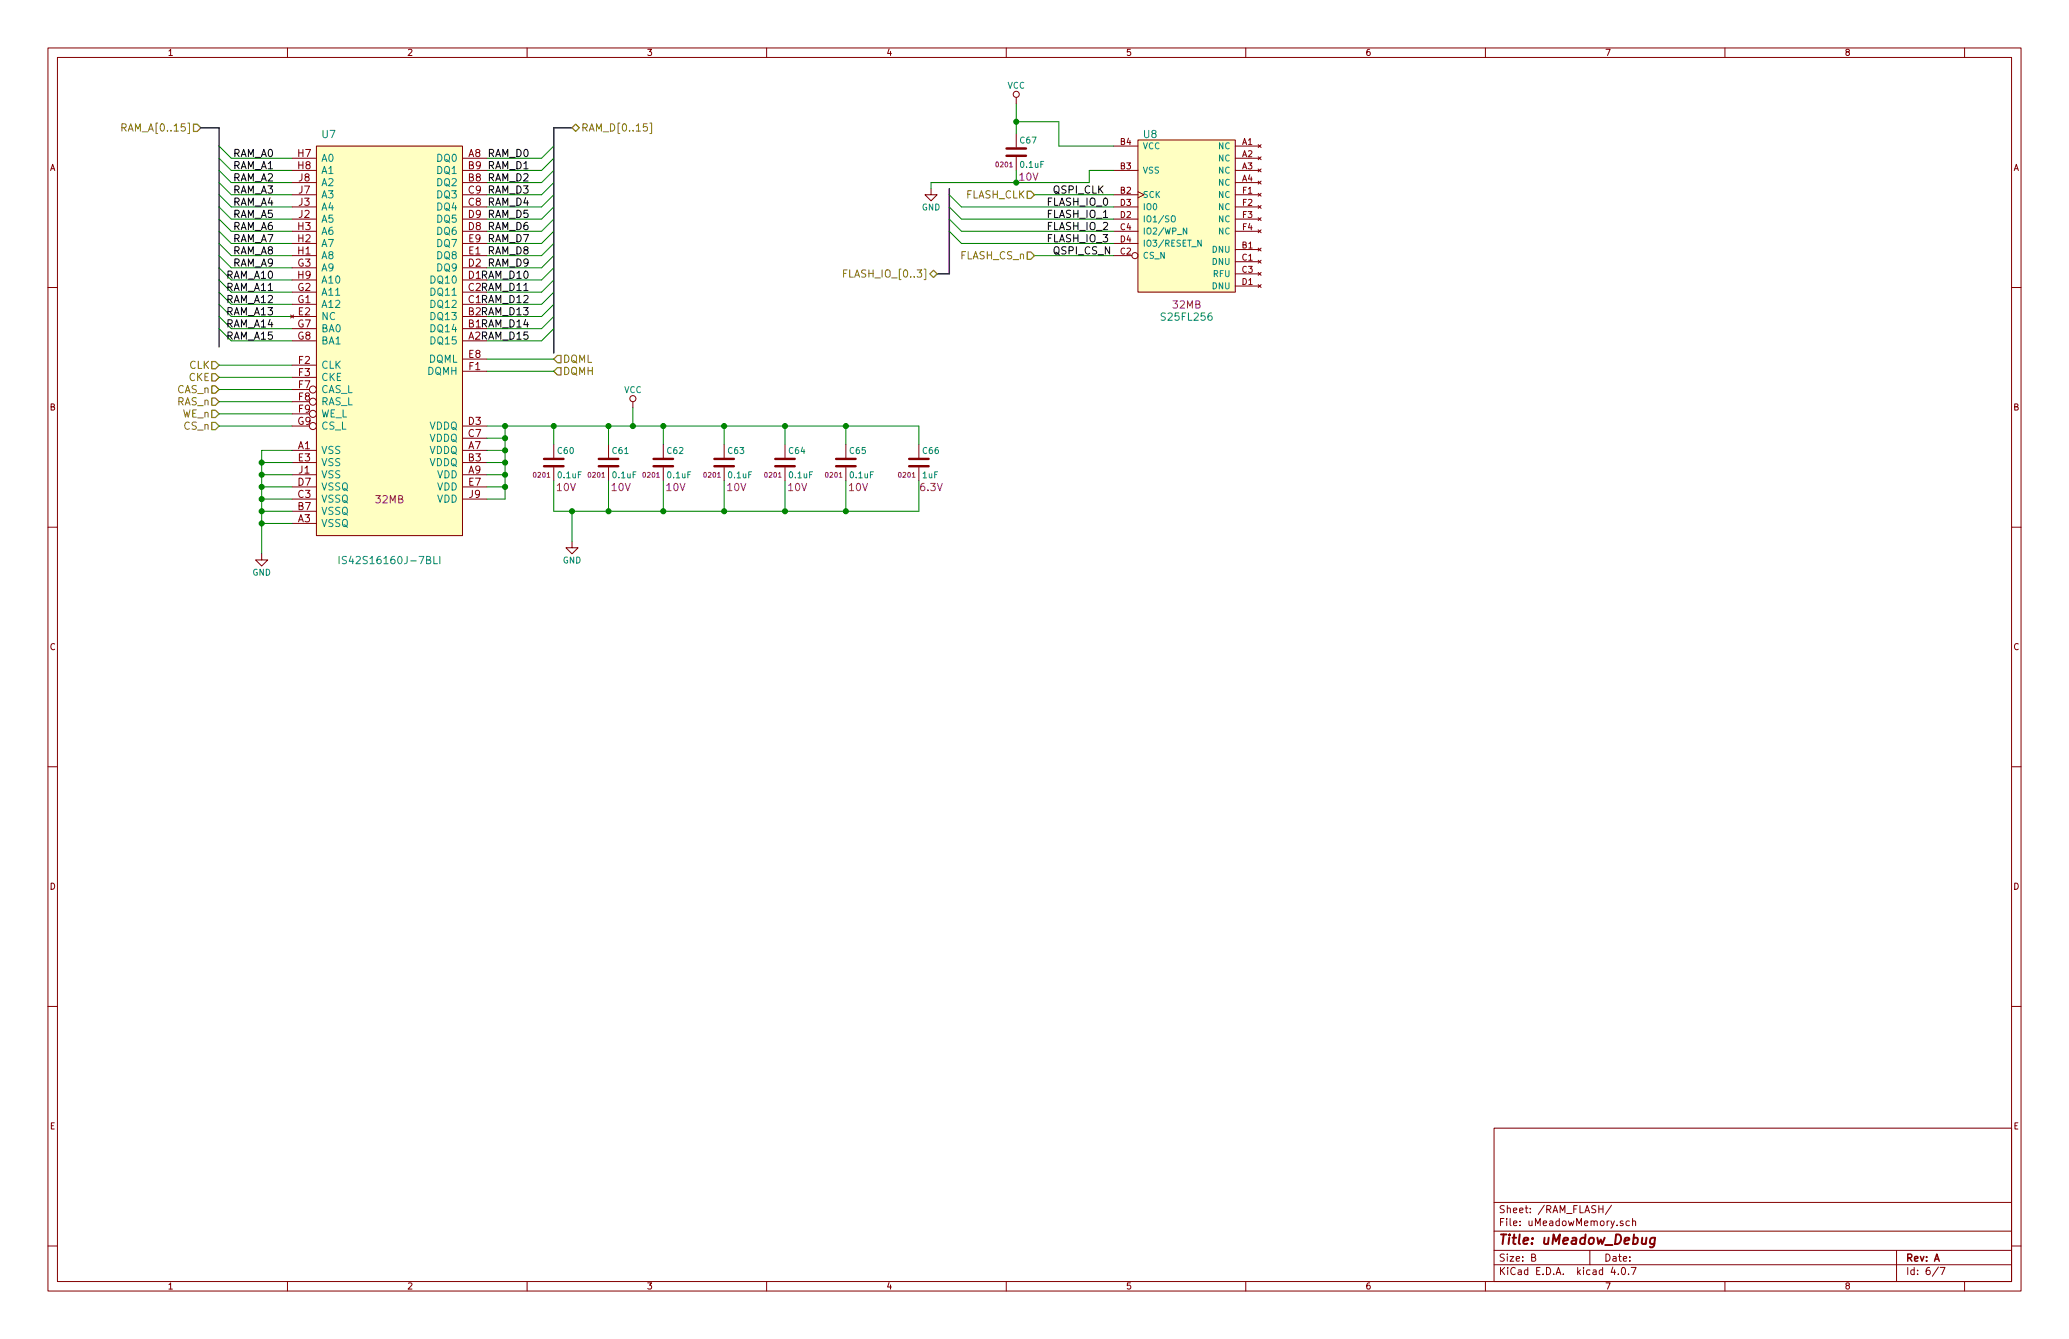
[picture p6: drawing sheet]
<svg xmlns="http://www.w3.org/2000/svg" width="432mm" height="279mm" viewBox="0 0 432 279" stroke-linecap="round" stroke-linejoin="round" font-family="sans-serif">
<g fill="none" stroke="#840000" stroke-width=".21">
<path d="M10 10h411.8v259.4h-411.8zM12 12h407.8v255.4h-407.8zM60 10v2M110 10v2M160 10v2M210 10v2M260 10v2M310 10v2M360 10v2M410 10v2M61 33h5M61 35.6h5"/>
<path d="M61 38.1h5M66 30.5h30.5v81.3h-30.5zM96.5 33h5.1M96.5 35.6h5.1M96.5 38.1h5.1M194.3 39.4v1.2h1.3l-1.3 1.3-1.3-1.3h1.3M212.1 20.3v1.3M212.1 27.9v2.8M212.1 32.8v2.8M232.4 30.5h5.1M232.4 35.6h5.1M237.5 29.2h20.3v31.8h-20.3z"/>
<path d="M257.8 30.5h5.1M257.8 33h5.1M257.8 35.6h5.1M257.8 38.1h5.1M262.6 30.2l.6 .6M262.6 32.7l.6 .6M262.6 35.3l.6 .6M262.6 37.8l.6 .6M263.2 30.2l-.6 .6M263.2 32.7l-.6 .6M263.2 35.3l-.6 .6M263.2 37.8l-.6 .6"/>
<path d="M10 60h2M61 40.6h5M61 53.3h5M61 45.7h5M61 43.2h5M61 48.3h5M61 50.8h5M61 58.4h5M61 55.9h5M96.5 40.6h5.1M96.5 53.3h5.1M96.5 45.7h5.1"/>
<path d="M96.5 43.2h5.1M96.5 48.3h5.1M96.5 50.8h5.1M96.5 58.4h5.1M96.5 55.9h5.1M232.4 40.6h5.1M232.4 53.3h3.8M232.4 45.7h5.1M232.4 43.2h5.1M232.4 48.3h5.1M232.4 50.8h5.1M237.5 40l1.3 .6-1.3 .7"/>
<path d="M257.8 52.1h5.1M257.8 54.6h5.1M257.8 59.7h5.1M257.8 40.6h5.1M257.8 45.7h5.1M257.8 43.2h5.1M257.8 57.2h5.1M257.8 48.3h5.1M262.6 51.8l.6 .6M262.6 54.3l.6 .6M262.6 59.4l.6 .6M262.6 40.3l.6 .6"/>
<path d="M262.6 42.9l.6 .6M262.6 56.8l.6 .7M262.6 45.4l.6 .6M262.6 48l.6 .6M263.2 51.8l-.6 .6M263.2 54.3l-.6 .6M263.2 59.4l-.6 .6M263.2 40.3l-.6 .6M263.2 42.9l-.6 .6M263.2 56.8l-.6 .7M263.2 45.4l-.6 .6M263.2 48l-.6 .6"/>
<path d="M419.8 60h2M60.7 65.7l.6 .6M61 68.6h5M61 63.5h5M61 71.1h5M61 66h5M61 61h5M61 76.2h5M61 78.7h5M61.3 65.7l-.6 .6M96.5 68.6h5.1M96.5 63.5h5.1"/>
<path d="M96.5 77.5h5.1M96.5 71.1h5.1M96.5 66h5.1M96.5 61h5.1M96.5 74.9h5.1M61 94h5M61 99.1h5M61 96.5h5M61 88.9h3.6M61 81.3h3.6M61 83.8h3.6M61 86.4h3.6"/>
<path d="M96.5 94h5.1M96.5 99.1h5.1M96.5 96.5h5.1M96.5 88.9h5.1M96.5 91.4h5.1M115.6 92.7v2.8M115.6 97.5v2.8M127 92.7v2.8M127 97.5v2.8M132.1 83.8v1.3M138.4 92.7v2.8M138.4 97.5v2.8"/>
<path d="M151.1 92.7v2.8M151.1 97.5v2.8M163.8 92.7v2.8M163.8 97.5v2.8M176.5 92.7v2.8M176.5 97.5v2.8M191.8 92.7v2.8M191.8 97.5v2.8M10 110h2M54.6 115.6v1.2h1.3l-1.3 1.3-1.3-1.3h1.3M61 109.2h5M61 104.1h5"/>
<path d="M61 106.7h5M61 101.6h5M96.5 104.1h5.1M96.5 101.6h5.1M119.4 113v1.3h1.2l-1.2 1.3-1.3-1.3h1.3M419.8 110h2M10 160h2M419.8 160h2M10 210h2M419.8 210h2M311.8 235.4h108v32h-108zM10 260h2"/>
<path d="M311.8 256.9h108M311.8 250.9h108M333.7 252.3h.8M334.5 251.6v1.5M336.3 251.5l-1.2 1.9M338.7 254.8h-.3l-.3 .2 .1 .2 .5 .1v.4h-.6M340.1 254.8h-.5l-.3 .2 .1 .6 .2 .2 .5-.1M340.7 254.9l.2-.1h.4l.1 1M340.7 254.3v1.5M419.8 260h2M60 267.4v2M110 267.4v2"/>
<path d="M160 267.4v2M210 267.4v2M260 267.4v2M310 267.4v2M311.8 263.9h108M311.8 260.9h108M319.7 262.4l.7-.1v-.5l-.2-.1h-.5v1.5h.5l.2-.2 .1-.3-.3-.3M331.8 260.9v3M336.6 264.4l-.4 1.1h1M337.7 265.8v.2M338.5 264.6l.2-.1a.8 .8 0 0 1 .6 .7 .8 .8 0 0 1-.6 .8l-.3-.6zM339.9 265.8v.2"/>
<path d="M340.4 264.5h1.1l-.7 1.5M360 267.4v2M395.8 260.9v6.5M404.5 264.4l-1.2 1.9M404.9 264.5h1l-.6 1.5M410 267.4v2"/>
<circle cx="212.1" cy="19.7" r=".63"/>
<circle cx="236.9" cy="53.3" r=".63"/>
<circle cx="65.3" cy="83.8" r=".74"/>
<circle cx="65.3" cy="88.9" r=".74"/>
<circle cx="65.3" cy="81.3" r=".74"/>
<circle cx="65.3" cy="86.4" r=".74"/>
<circle cx="132.1" cy="83.2" r=".63"/>
</g>
<path d="M345.4 258.3l-.3 1.8a.53 .53 0 0 1-.8 .1M345.4 258.3h-.2a.67 .67 0 0 0-.8 .3v.8l.3 .2 .6-.1" fill="none" stroke="#840000" stroke-width=".41"/>
<g fill="#ffffc2" stroke="#ffffc2" stroke-width=".21">
<path d="M237.5 29.2h20.3v31.8h-20.3z"/>
<path d="M66 30.5h30.5v81.3h-30.5z"/>
</g>
<path d="M244.5 45.2l.2-.2 .4 .1 .2 .8a.42 .42 0 0 1-.2 .4 .42 .42 0 0 1-.5-.1l-.2-.3zM247.7 47.6v1.2l-.7-1.2v1.2M250.7 50.1v1.3l-.7-1.3v1.3M70.8 116.1v1.5M72.3 116.2l-.6-.1-.2 .2v.4l.7 .3 .1 .3-.3 .3h-.6M90.6 116.1v1.5h.7M91.8 116.1v1.5" fill="none" stroke="#008484" stroke-width=".21"/>
<g fill="none" stroke="#840000" stroke-width=".51">
<path d="M210.1 32.5h4M210.1 31h4M113.5 97.3h4.1M113.5 95.8h4.1M125 97.3h4M125 95.8h4M136.4 97.3h4.1M136.4 95.8h4.1M149.1 97.3h4.1M149.1 95.8h4.1M161.8 97.3h4.1M161.8 95.8h4.1"/>
<path d="M174.5 97.3h4.1M174.5 95.8h4.1M189.7 97.3h4.1M189.7 95.8h4.1"/>
</g>
<g fill="none" stroke="#008400" stroke-width=".21">
<path d="M45.7 35.6l2.6 2.5h12.7M45.7 33l2.6 2.6h12.7M45.7 38.1l2.6 2.5h12.7M45.7 30.5l2.6 2.5h12.7M115.6 35.6l-2.6 2.5h-11.4M115.6 33l-2.6 2.6h-11.4M115.6 38.1l-2.6 2.5h-11.4M115.6 30.5l-2.6 2.5h-11.4M212.1 21.6v6.3M212.1 35.6v2.5M212.1 25.4h8.9v5.1h11.4M232.4 35.6h-5.1v2.5h-33v1.3"/>
<path d="M45.7 40.6l2.6 2.6h12.7M45.7 43.2l2.6 2.5h12.7M45.7 45.7l2.6 2.6h12.7M45.7 48.3l2.6 2.5h12.7M45.7 50.8l2.6 2.5h12.7M45.7 53.3l2.6 2.6h12.7M45.7 55.9l2.6 2.5h12.7M45.7 58.4l2.6 2.6h12.7M115.6 40.6l-2.6 2.6h-11.4M115.6 43.2l-2.6 2.5h-11.4M115.6 45.7l-2.6 2.6h-11.4M115.6 48.3l-2.6 2.5h-11.4"/>
<path d="M115.6 50.8l-2.6 2.5h-11.4M115.6 53.3l-2.6 2.6h-11.4M115.6 55.9l-2.6 2.5h-11.4M115.6 58.4l-2.6 2.6h-11.4M198.1 40.6l2.6 2.6h31.7M198.1 43.2l2.6 2.5h31.7M198.1 45.7l2.6 2.6h31.7M198.1 48.3l2.6 2.5h31.7M215.9 40.6h16.5M215.9 53.3h16.5M45.7 61l2.6 2.5h12.7M45.7 63.5l2.6 2.5h12.7"/>
<path d="M45.7 66l2.6 2.6h12.7M45.7 68.6l2.6 2.5h12.7M45.7 78.7h15.3M45.7 76.2h15.3M101.6 74.9h14M101.6 77.5h14M115.6 61l-2.6 2.5h-11.4M115.6 63.5l-2.6 2.5h-11.4M115.6 66l-2.6 2.6h-11.4M115.6 68.6l-2.6 2.5h-11.4M45.7 86.4h15.3M45.7 81.3h15.3"/>
<path d="M45.7 83.8h15.3M45.7 88.9h15.3M54.6 96.5h6.4M54.6 99.1h6.4M61 94h-6.4v21.6M101.6 88.9h90.2v3.8M101.6 94h3.8M101.6 96.5h3.8M101.6 99.1h3.8M101.6 91.4h3.8M105.4 88.9v15.2h-3.8M115.6 88.9v3.8"/>
<path d="M127 88.9v3.8M132.1 85.1v3.8M138.4 88.9v3.8M151.1 88.9v3.8M163.8 88.9v3.8M176.5 88.9v3.8M54.6 101.6h6.4M54.6 104.1h6.4M54.6 106.7h6.4M54.6 109.2h6.4M101.6 101.6h3.8M115.6 100.3v6.4h76.2v-6.4"/>
<path d="M119.4 106.7v6.3M127 100.3v6.4M138.4 100.3v6.4M151.1 100.3v6.4M163.8 100.3v6.4M176.5 100.3v6.4"/>
</g>
<g fill="#008400" stroke="#008400" stroke-width=".25">
<circle cx="212.1" cy="25.4" r=".51"/>
<circle cx="212.1" cy="38.1" r=".51"/>
<circle cx="54.6" cy="96.5" r=".51"/>
<circle cx="54.6" cy="99.1" r=".51"/>
<circle cx="54.6" cy="101.6" r=".51"/>
<circle cx="54.6" cy="104.1" r=".51"/>
<circle cx="54.6" cy="106.7" r=".51"/>
<circle cx="54.6" cy="109.2" r=".51"/>
<circle cx="105.4" cy="101.6" r=".51"/>
<circle cx="105.4" cy="99.1" r=".51"/>
<circle cx="105.4" cy="96.5" r=".51"/>
<circle cx="105.4" cy="94" r=".51"/>
<circle cx="105.4" cy="91.4" r=".51"/>
<circle cx="105.4" cy="88.9" r=".51"/>
<circle cx="115.6" cy="88.9" r=".51"/>
<circle cx="127" cy="88.9" r=".51"/>
<circle cx="138.4" cy="88.9" r=".51"/>
<circle cx="127" cy="106.7" r=".51"/>
<circle cx="138.4" cy="106.7" r=".51"/>
<circle cx="132.1" cy="88.9" r=".51"/>
<circle cx="119.4" cy="106.7" r=".51"/>
<circle cx="151.1" cy="88.9" r=".51"/>
<circle cx="163.8" cy="88.9" r=".51"/>
<circle cx="176.5" cy="88.9" r=".51"/>
<circle cx="151.1" cy="106.7" r=".51"/>
<circle cx="163.8" cy="106.7" r=".51"/>
<circle cx="176.5" cy="106.7" r=".51"/>
</g>
<g fill="none" stroke="#848400" stroke-width=".25">
<path d="M40.4 25.9h.7l.8 .8-.8 .7h-.7zM119.4 26.7l.7-.8 .8 .8-.8 .7zM214.4 39.9h.7l.8 .7-.8 .8h-.7zM194.1 57.2l.7-.8 .8 .8-.8 .7zM214.4 52.6h.7l.8 .7-.8 .8h-.7zM44.2 78h.8l.7 .7-.7 .8h-.8zM44.2 75.4h.8l.7 .8-.7 .8h-.8zM115.6 74.9l.7-.7h.8v1.5h-.8zM116.3 76.7h.8v1.5h-.8l-.7-.7zM44.2 85.6h.8l.7 .8-.7 .7h-.8zM44.2 80.5h.8l.7 .8-.7 .7h-.8zM44.2 83.1h.8l.7 .7-.7 .8h-.8z"/>
<path d="M44.2 88.1h.8l.7 .8-.7 .8h-.8z"/>
</g>
<path d="M41.9 26.7h3.8v45.7M119.4 26.7h-3.8v47M198.1 39.4v17.8h-2.5" fill="none" stroke="#000084" stroke-width=".3"/>
<path d="M25.5 26.6h.7l.1-.3v-.3l-.3-.2h-.5v1.6M135.6 25.7h.4v2.2h-.4M176 57h.6M176.8 56.3h-.8v1.5" fill="none" stroke="#848400" stroke-width=".21"/>
<text font-size="2.8" fill="#840000" x="312.8" y="259.7">Title: uMeadow_Debug</text>
<g font-size="2.1" fill="#848400">
<text x="26.3" y="27.4">RAM_A[0..15]</text>
<text x="121.3" y="27.4">RAM_D[0..15]</text>
<text x="201.3" y="41.4">FLASH_CLK</text>
<text x="177" y="57.9">FLASH_IO_[0..3]</text>
<text x="200.3" y="54.1">FLASH_CS_n</text>
<text x="39.4" y="77">CLK</text>
<text x="117.5" y="75.7">DQML</text>
<text x="36.8" y="82">CAS_n</text>
<text x="39.3" y="79.5">CKE</text>
<text x="117.5" y="78.2">DQMH</text>
<text x="36.8" y="84.6">RAS_n</text>
<text x="37.9" y="87.1">WE_n</text>
<text x="38.4" y="89.7">CS_n</text>
</g>
<g font-size="2.1" fill="#008484">
<text x="67.2" y="28.8">U7</text>
<text x="238.7" y="28.8">U8</text>
<text x="67.1" y="33.8">A0</text>
<text x="91.2" y="33.8">DQ0</text>
<text x="67.1" y="41.4">A3</text>
<text x="67.1" y="36.3">A1</text>
<text x="67.1" y="38.8">A2</text>
<text x="91.2" y="38.8">DQ2</text>
<text x="91.2" y="36.3">DQ1</text>
<text x="91.2" y="41.4">DQ3</text>
<text x="67.1" y="46.5">A5</text>
<text x="67.1" y="43.9">A4</text>
<text x="91.2" y="43.9">DQ4</text>
<text x="91.2" y="46.5">DQ5</text>
<text x="67.1" y="51.5">A7</text>
<text x="67.1" y="49">A6</text>
<text x="91.2" y="49">DQ6</text>
<text x="91.2" y="51.5">DQ7</text>
<text x="67.1" y="54.1">A8</text>
<text x="67.1" y="56.6">A9</text>
<text x="67.1" y="59.2">A10</text>
<text x="90" y="59.2">DQ10</text>
<text x="91.2" y="54.1">DQ8</text>
<text x="91.2" y="56.6">DQ9</text>
<text x="67.1" y="64.2">A12</text>
<text x="67.1" y="61.7">A11</text>
<text x="90" y="64.2">DQ12</text>
<text x="90" y="61.7">DQ11</text>
<text x="67.1" y="66.8">NC</text>
<text x="67.1" y="69.3">BA0</text>
<text x="67.1" y="71.9">BA1</text>
<text x="90" y="69.3">DQ14</text>
<text x="90" y="71.9">DQ15</text>
<text x="90" y="66.8">DQ13</text>
<text x="242.7" y="66.9">S25FL256</text>
<text x="67.1" y="76.9">CLK</text>
<text x="89.4" y="75.7">DQML</text>
<text x="67.1" y="79.5">CKE</text>
<text x="67.1" y="82">CAS_L</text>
<text x="89.1" y="78.2">DQMH</text>
<text x="67.1" y="84.6">RAS_L</text>
<text x="67.1" y="87.1">WE_L</text>
<text x="67.1" y="89.6">CS_L</text>
<text x="89.5" y="89.6">VDDQ</text>
<text x="67.1" y="94.7">VSS</text>
<text x="89.5" y="94.7">VDDQ</text>
<text x="89.5" y="92.2">VDDQ</text>
<text x="67.1" y="99.8">VSS</text>
<text x="67.1" y="97.3">VSS</text>
<text x="89.5" y="97.3">VDDQ</text>
<text x="91.1" y="99.8">VDD</text>
<text x="67.1" y="104.9">VSSQ</text>
<text x="67.1" y="107.4">VSSQ</text>
<text x="67.1" y="102.3">VSSQ</text>
<text x="91.1" y="102.3">VDD</text>
<text x="91.1" y="104.9">VDD</text>
<text x="67.1" y="110">VSSQ</text>
<text x="72.2" y="117.7">IS42S16160J-7BLI</text>
</g>
<g font-size="2.1">
<text x="48.4" y="32.8">RAM_A0</text>
<text x="48.4" y="35.3">RAM_A1</text>
<text x="48.4" y="37.8">RAM_A2</text>
<text x="48.4" y="40.4">RAM_A3</text>
<text x="219.7" y="40.4">QSPI_CLK</text>
<text x="48.4" y="42.9">RAM_A4</text>
<text x="48.4" y="45.5">RAM_A5</text>
<text x="218.4" y="42.9">FLASH_IO_0</text>
<text x="218.4" y="45.5">FLASH_IO_1</text>
<text x="48.4" y="48">RAM_A6</text>
<text x="48.4" y="50.5">RAM_A7</text>
<text x="48.4" y="53.1">RAM_A8</text>
<text x="218.4" y="48">FLASH_IO_2</text>
<text x="218.4" y="50.5">FLASH_IO_3</text>
<text x="219.7" y="53.1">QSPI_CS_N</text>
<text x="47.2" y="58.2">RAM_A10</text>
<text x="48.4" y="55.6">RAM_A9</text>
<text x="47.2" y="60.7">RAM_A11</text>
<text x="47.2" y="63.2">RAM_A12</text>
<text x="47.2" y="65.8">RAM_A13</text>
<text x="47.2" y="68.3">RAM_A14</text>
<text x="47.2" y="70.9">RAM_A15</text>
</g>
<g font-size="2.1" fill="#840000">
<text x="62.2" y="32.8">H7</text>
<text x="62.2" y="35.3">H8</text>
<text x="97.7" y="32.8">A8 RAM_D0</text>
<text x="97.7" y="35.3">B9 RAM_D1</text>
<text x="62.4" y="40.4">J7</text>
<text x="62.4" y="37.8">J8</text>
<text x="97.7" y="37.8">B8 RAM_D2</text>
<text x="97.7" y="40.4">C9 RAM_D3</text>
<text x="62.4" y="45.5">J2</text>
<text x="62.4" y="42.9">J3</text>
<text x="97.7" y="42.9">C8 RAM_D4</text>
<text x="97.7" y="45.5">D9 RAM_D5</text>
<text x="62.2" y="53.1">H1</text>
<text x="62.2" y="50.5">H2</text>
<text x="62.2" y="48">H3</text>
<text x="97.7" y="48">D8 RAM_D6</text>
<text x="97.8" y="53.1">E1 RAM_D8</text>
<text x="97.8" y="50.5">E9 RAM_D7</text>
<text x="62.1" y="55.6">G3</text>
<text x="62.2" y="58.2">H9</text>
<text x="97.7" y="58.2">D1RAM_D10</text>
<text x="97.7" y="55.6">D2 RAM_D9</text>
<text x="62.1" y="63.2">G1</text>
<text x="62.1" y="60.7">G2</text>
<text x="62.2" y="65.8">E2</text>
<text x="97.7" y="63.2">C1RAM_D12</text>
<text x="97.7" y="65.8">B2RAM_D13</text>
<text x="97.7" y="60.7">C2RAM_D11</text>
<text x="62.1" y="68.3">G7</text>
<text x="62.1" y="70.9">G8</text>
<text x="97.7" y="68.3">B1RAM_D14</text>
<text x="97.7" y="70.9">A2RAM_D15</text>
<text x="62.3" y="75.9">F2</text>
<text x="97.8" y="74.7">E8</text>
<text x="97.8" y="77.2">F1</text>
<text x="62.3" y="78.5">F3</text>
<text x="62.3" y="81">F7</text>
<text x="62.3" y="83.6">F8</text>
<text x="62.1" y="88.6">G9</text>
<text x="62.3" y="86.1">F9</text>
<text x="97.7" y="88.6">D3</text>
<text x="62.2" y="93.7">A1</text>
<text x="97.7" y="93.7">A7</text>
<text x="97.7" y="91.2">C7</text>
<text x="62.2" y="101.3">D7</text>
<text x="62.2" y="96.3">E3</text>
<text x="62.4" y="98.8">J1</text>
<text x="97.7" y="96.3">B3</text>
<text x="97.7" y="98.8">A9</text>
<text x="97.8" y="101.3">E7</text>
<text x="62.2" y="103.9">C3</text>
<text x="62.2" y="106.4">B7</text>
<text x="97.9" y="103.9">J9</text>
<text x="62.2" y="109">A3</text>
<text x="312.8" y="255.8">File: uMeadowMemory.sch</text>
<text x="312.8" y="253.1">Sheet: /RAM_FLASH/</text>
<text x="312.8" y="263.2">Size: B</text>
<text x="334.8" y="263.2">Date:</text>
<text x="397.8" y="263.2">Rev: A</text>
<text x="312.8" y="266">KiCad E.D.A. kicad 4.0.7</text>
<text x="397.8" y="266">Id: 6/7</text>
</g>
<g font-size="2.1" fill="#840084">
<text x="212.8" y="37.7">10V</text>
<text x="244.8" y="64.4">32MB</text>
<text x="78.5" y="105">32MB</text>
<text x="116.2" y="102.5">10V</text>
<text x="127.7" y="102.5">10V</text>
<text x="139.1" y="102.5">10V</text>
<text x="151.8" y="102.5">10V</text>
<text x="164.5" y="102.5">10V</text>
<text x="177.2" y="102.5">10V</text>
<text x="192.1" y="102.5">6.3V</text>
</g>
<g font-size="1.8" fill="#840000">
<text x="35" y="11.6">1</text>
<text x="85" y="11.6">2</text>
<text x="135" y="11.6">3</text>
<text x="185" y="11.6">4</text>
<text x="235" y="11.6">5</text>
<text x="285" y="11.6">6</text>
<text x="335" y="11.6">7</text>
<text x="385" y="11.6">8</text>
<text x="10.4" y="35.6">A</text>
<text x="233.8" y="35.3">B3</text>
<text x="233.8" y="30.2">B4</text>
<text x="259.2" y="30.2">A1</text>
<text x="259.2" y="32.8">A2</text>
<text x="259.2" y="35.3">A3</text>
<text x="420.2" y="35.6">A</text>
<text x="233.8" y="40.4">B2</text>
<text x="259.2" y="37.8">A4</text>
<text x="259.3" y="40.4">F1</text>
<text x="233.8" y="45.5">D2</text>
<text x="233.8" y="42.9">D3</text>
<text x="259.3" y="42.9">F2</text>
<text x="259.3" y="45.5">F3</text>
<text x="233.8" y="53.1">C2</text>
<text x="233.8" y="48">C4</text>
<text x="233.8" y="50.5">D4</text>
<text x="259.2" y="51.8">B1</text>
<text x="259.3" y="48">F4</text>
<text x="259.2" y="54.4">C1</text>
<text x="259.2" y="59.4">D1</text>
<text x="259.2" y="56.9">C3</text>
<text x="10.4" y="85.6">B</text>
<text x="420.2" y="85.6">B</text>
<text x="10.4" y="135.6">C</text>
<text x="420.2" y="135.6">C</text>
<text x="10.4" y="185.6">D</text>
<text x="420.2" y="185.6">D</text>
<text x="10.4" y="235.6">E</text>
<text x="420.2" y="235.6">E</text>
<text x="35" y="269">1</text>
<text x="85" y="269">2</text>
<text x="135" y="269">3</text>
<text x="185" y="269">4</text>
<text x="235" y="269">5</text>
<text x="285" y="269">6</text>
<text x="335" y="269">7</text>
<text x="385" y="269">8</text>
</g>
<g font-size="1.8" fill="#008484">
<text x="210.2" y="18.5">VCC</text>
<text x="213" y="29.9">C67</text>
<text x="213.1" y="35">0.1uF</text>
<text x="238.5" y="31.1">VCC</text>
<text x="254.2" y="31.1">NC</text>
<text x="254.2" y="33.7">NC</text>
<text x="238.5" y="41.3">SCK</text>
<text x="238.5" y="36.2">VSS</text>
<text x="254.2" y="41.3">NC</text>
<text x="254.2" y="36.2">NC</text>
<text x="254.2" y="38.7">NC</text>
<text x="192.4" y="43.9">GND</text>
<text x="238.5" y="46.4">IO1/SO</text>
<text x="238.5" y="43.8">IO0</text>
<text x="254.2" y="43.8">NC</text>
<text x="254.2" y="46.4">NC</text>
<text x="238.5" y="54">CS_N</text>
<text x="238.5" y="48.9">IO2/WP_N</text>
<text x="238.5" y="51.4">IO3/RESET_N</text>
<text x="253" y="52.7">DNU</text>
<text x="254.2" y="48.9">NC</text>
<text x="253" y="55.2">DNU</text>
<text x="253.2" y="57.8">RFU</text>
<text x="253" y="60.3">DNU</text>
<text x="130.2" y="82">VCC</text>
<text x="116.4" y="94.7">C60</text>
<text x="127.9" y="94.7">C61</text>
<text x="139.3" y="94.7">C62</text>
<text x="152" y="94.7">C63</text>
<text x="164.7" y="94.7">C64</text>
<text x="177.4" y="94.7">C65</text>
<text x="192.6" y="94.7">C66</text>
<text x="116.5" y="99.8">0.1uF</text>
<text x="128" y="99.8">0.1uF</text>
<text x="139.4" y="99.8">0.1uF</text>
<text x="152.1" y="99.8">0.1uF</text>
<text x="164.8" y="99.8">0.1uF</text>
<text x="177.5" y="99.8">0.1uF</text>
<text x="192.6" y="99.8">1uF</text>
<text x="117.4" y="117.6">GND</text>
<text x="52.7" y="120.1">GND</text>
</g>
<g font-size="1.4" fill="#840084">
<text x="208" y="34.9">0201</text>
<text x="111.5" y="99.6">0201</text>
<text x="122.9" y="99.6">0201</text>
<text x="134.3" y="99.6">0201</text>
<text x="147" y="99.6">0201</text>
<text x="159.7" y="99.6">0201</text>
<text x="172.4" y="99.6">0201</text>
<text x="187.7" y="99.6">0201</text>
</g>
</svg>
